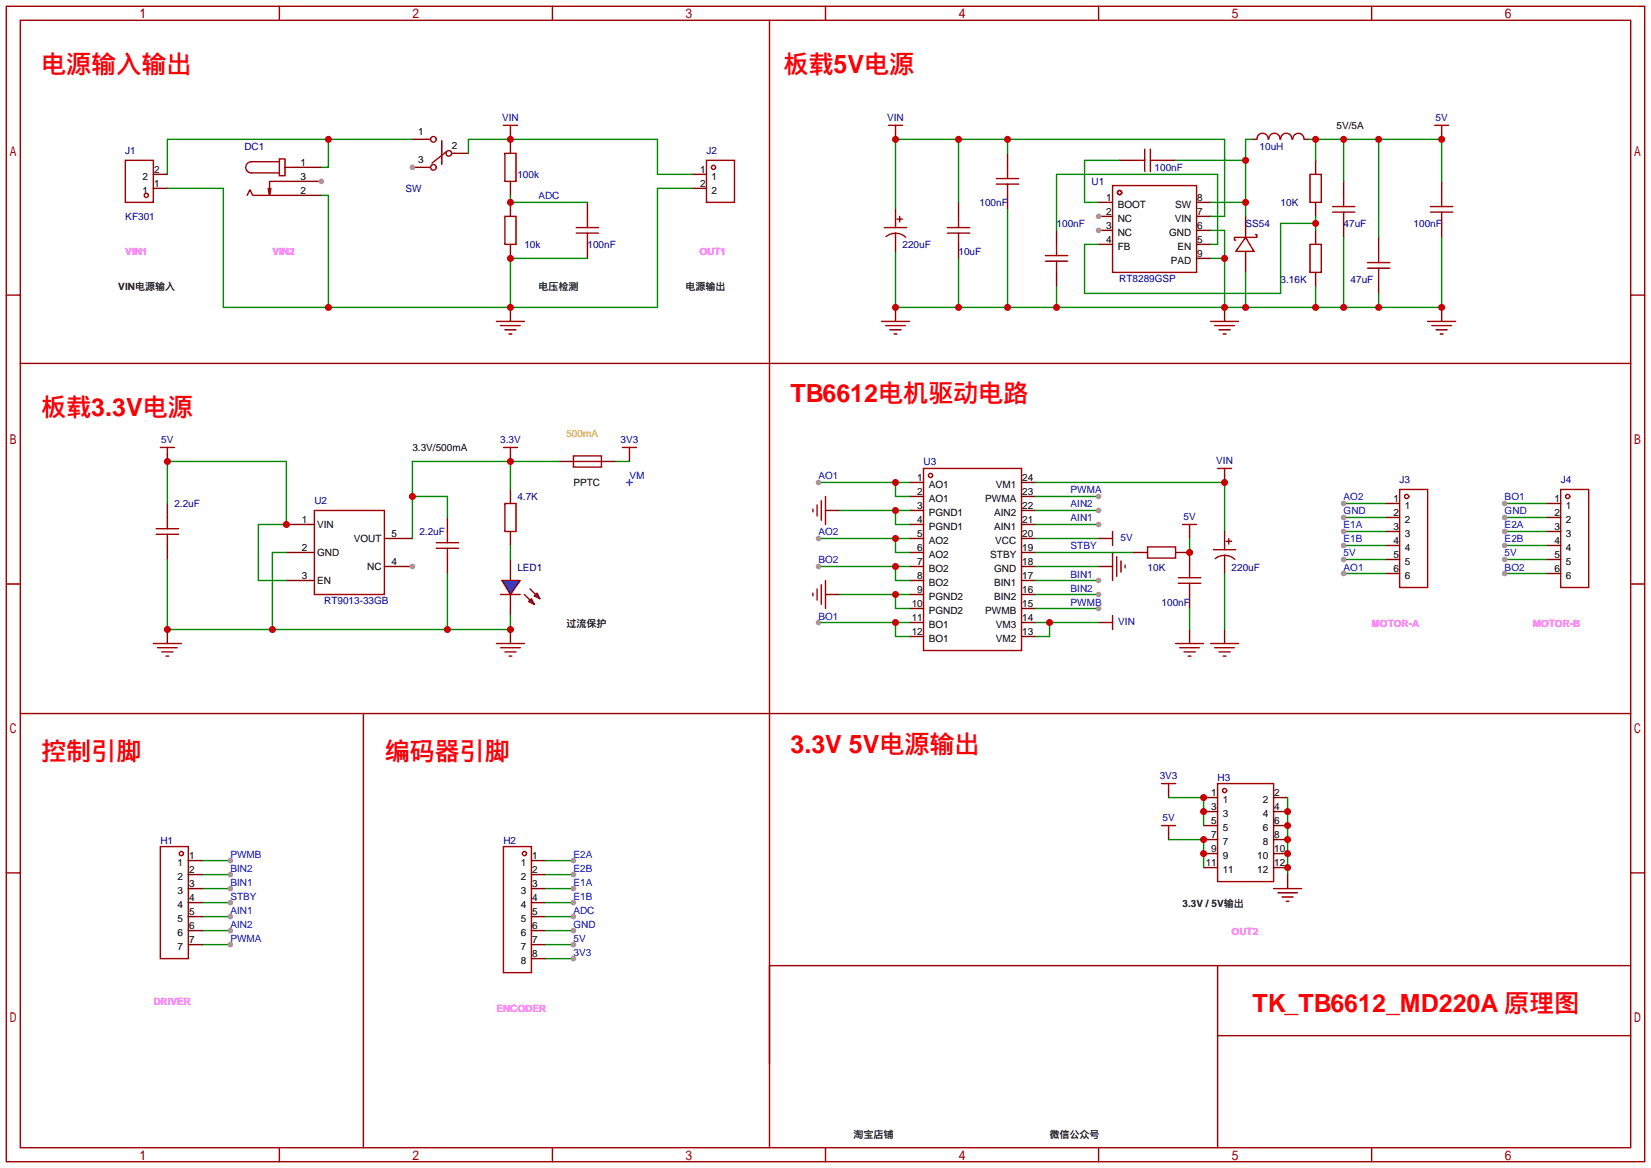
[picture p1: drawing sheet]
<svg xmlns="http://www.w3.org/2000/svg" width="299mm" height="212mm" viewBox="0 0 299 212" stroke-linecap="round" stroke-linejoin="round" font-family="sans-serif">
<g fill="none" stroke="#a10000" stroke-width=".25">
<path d="M1.1 1.1h297.2v209.6h-297.2zM3.7 3.7h292.1v204.5h-292.1zM50.7 1.1v2.6M100.2 1.1v2.6M149.7 1.1v2.6M199.3 1.1v2.6M248.8 1.1v2.6M1.1 53.5h2.6M295.8 53.5h2.5M167.5 85h17.8v33h-17.8zM1.1 105.9h2.6M295.8 105.9h2.5"/>
<path d="M1.1 158.3h2.6M295.8 158.3h2.5M50.7 208.2v2.5M100.2 208.2v2.5M149.7 208.2v2.5M199.3 208.2v2.5M248.8 208.2v2.5"/>
<circle cx="168.8" cy="86.2" r=".38"/>
</g>
<path d="M113.7 87.5h1M114.2 87v1" fill="none" stroke="#00f" stroke-width=".25"/>
<path d="M220.9 175.1v33.1M295.8 175.1h-156.2v33.1M220.9 187.8h74.9" fill="none" stroke="#900" stroke-width=".25"/>
<g fill="none" stroke="#870000" stroke-width=".25">
<path d="M165 87.5h2.5M165 90h2.5M165 92.6h2.5M165 95.1h2.5M165 97.7h2.5M185.3 87.5h2.5M185.3 90h2.5M185.3 92.6h2.5M185.3 95.1h2.5M185.3 97.7h2.5M165 100.2h2.5M165 102.7h2.5"/>
<path d="M165 105.3h2.5M165 107.8h2.5M165 110.4h2.5M165 112.9h2.5M165 115.4h2.5M185.3 100.2h2.5M185.3 102.7h2.5M185.3 105.3h2.5M185.3 107.8h2.5M185.3 110.4h2.5M185.3 112.9h2.5M185.3 115.4h2.5"/>
</g>
<path d="M36.7 156.1h5.1" fill="none" stroke="#008700" stroke-width=".25"/>
<circle cx="41.8" cy="156.1" r=".51" fill="#999"/>
<path d="M36.7 158.6h5.1" fill="none" stroke="#008700" stroke-width=".25"/>
<circle cx="41.8" cy="158.6" r=".51" fill="#999"/>
<path d="M36.7 161.2h5.1" fill="none" stroke="#008700" stroke-width=".25"/>
<circle cx="41.8" cy="161.2" r=".51" fill="#999"/>
<path d="M36.7 163.7h5.1" fill="none" stroke="#008700" stroke-width=".25"/>
<circle cx="41.8" cy="163.7" r=".51" fill="#999"/>
<path d="M36.7 166.2h5.1" fill="none" stroke="#008700" stroke-width=".25"/>
<circle cx="41.8" cy="166.2" r=".51" fill="#999"/>
<path d="M36.7 168.8h5.1" fill="none" stroke="#008700" stroke-width=".25"/>
<circle cx="41.8" cy="168.8" r=".51" fill="#999"/>
<path d="M36.7 171.3h5.1" fill="none" stroke="#008700" stroke-width=".25"/>
<circle cx="41.8" cy="171.3" r=".51" fill="#999"/>
<path d="M149.7 107.8h2.6M199.3 102.7h2.5" fill="none" stroke="#870000" stroke-width=".25"/>
<path d="M147.4 107.6v.5M148.2 106.8v2M149 106v3.6M149.7 105.3v5.1M201.8 100.2v5.1M202.6 101v3.5M203.3 101.7v2.1M204.1 102.5v.5" fill="none" stroke="#a10000" stroke-width=".25"/>
<path d="M148.5 87.5h16.5M162.4 87.5v2.5h2.6" fill="none" stroke="#008700" stroke-width=".25"/>
<circle cx="162.4" cy="87.5" r=".63" fill="#c00"/>
<circle cx="148.5" cy="87.5" r=".51" fill="#999"/>
<path d="M148.5 97.7h16.5M162.4 97.7v2.5h2.6" fill="none" stroke="#008700" stroke-width=".25"/>
<circle cx="162.4" cy="97.7" r=".63" fill="#c00"/>
<circle cx="148.5" cy="97.7" r=".51" fill="#999"/>
<path d="M148.5 102.7h16.5M162.4 102.7v2.6h2.6" fill="none" stroke="#008700" stroke-width=".25"/>
<circle cx="162.4" cy="102.7" r=".63" fill="#c00"/>
<circle cx="148.5" cy="102.7" r=".51" fill="#999"/>
<path d="M148.5 112.9h16.5M162.4 112.9v2.5h2.6" fill="none" stroke="#008700" stroke-width=".25"/>
<circle cx="162.4" cy="112.9" r=".63" fill="#c00"/>
<circle cx="148.5" cy="112.9" r=".51" fill="#999"/>
<path d="M149.7 92.6h2.6" fill="none" stroke="#870000" stroke-width=".25"/>
<path d="M147.4 92.3v.5M148.2 91.6v2M149 90.8v3.6M149.7 90v5.1" fill="none" stroke="#a10000" stroke-width=".25"/>
<path d="M152.3 92.6h12.7M162.4 92.6v2.5h2.6" fill="none" stroke="#008700" stroke-width=".25"/>
<circle cx="162.4" cy="92.6" r=".63" fill="#c00"/>
<path d="M152.3 107.8h12.7M162.4 107.8v2.6h2.6" fill="none" stroke="#008700" stroke-width=".25"/>
<circle cx="162.4" cy="107.8" r=".63" fill="#c00"/>
<path d="M222.1 86.2v1.3" fill="none" stroke="#870000" stroke-width=".25"/>
<path d="M220.9 85h2.5M222.1 85v1.2" fill="none" stroke="#a10000" stroke-width=".25"/>
<path d="M187.8 87.5h34.3v8.9" fill="none" stroke="#008700" stroke-width=".25"/>
<circle cx="222.1" cy="87.5" r=".63" fill="#c00"/>
<path d="M187.8 90h11.5" fill="none" stroke="#008700" stroke-width=".25"/>
<circle cx="199.3" cy="90" r=".51" fill="#999"/>
<path d="M187.8 92.6h11.5" fill="none" stroke="#008700" stroke-width=".25"/>
<circle cx="199.3" cy="92.6" r=".51" fill="#999"/>
<path d="M187.8 95.1h11.5" fill="none" stroke="#008700" stroke-width=".25"/>
<circle cx="199.3" cy="95.1" r=".51" fill="#999"/>
<path d="M199.3 97.7h1.2" fill="none" stroke="#870000" stroke-width=".25"/>
<path d="M200.5 97.7h1.3M201.8 96.4v2.5" fill="none" stroke="#a10000" stroke-width=".25"/>
<path d="M187.8 97.7h11.5M187.8 100.2h17.8M187.8 102.7h11.5M187.8 105.3h11.5" fill="none" stroke="#008700" stroke-width=".25"/>
<circle cx="199.3" cy="105.3" r=".51" fill="#999"/>
<path d="M187.8 107.8h11.5" fill="none" stroke="#008700" stroke-width=".25"/>
<circle cx="199.3" cy="107.8" r=".51" fill="#999"/>
<path d="M187.8 110.4h11.5" fill="none" stroke="#008700" stroke-width=".25"/>
<circle cx="199.3" cy="110.4" r=".51" fill="#999"/>
<path d="M199.3 112.9h1.2" fill="none" stroke="#870000" stroke-width=".25"/>
<path d="M200.5 112.9h1.3M201.8 111.6v2.6" fill="none" stroke="#a10000" stroke-width=".25"/>
<path d="M187.8 112.9h11.5M190.4 112.9v2.5h-2.6" fill="none" stroke="#008700" stroke-width=".25"/>
<circle cx="190.4" cy="112.9" r=".63" fill="#c00"/>
<g fill="none" stroke="#a10000" stroke-width=".25">
<path d="M22.7 29.1h5.1v7.6h-5.1zM253.9 88.8h5.1v17.8h-5.1z"/>
<circle cx="26.5" cy="35.4" r=".38"/>
<circle cx="255.1" cy="90" r=".38"/>
</g>
<path d="M27.8 34.2h2.6M27.8 31.6h2.6M251.3 91.3h2.6M251.3 93.9h2.6M251.3 96.4h2.6M251.3 98.9h2.6M251.3 101.5h2.6M251.3 104h2.6" fill="none" stroke="#870000" stroke-width=".25"/>
<path d="M243.7 93.9h7.6" fill="none" stroke="#008700" stroke-width=".25"/>
<circle cx="243.7" cy="93.9" r=".51" fill="#999"/>
<path d="M243.7 101.5h7.6" fill="none" stroke="#008700" stroke-width=".25"/>
<circle cx="243.7" cy="101.5" r=".51" fill="#999"/>
<path d="M243.7 98.9h7.6" fill="none" stroke="#008700" stroke-width=".25"/>
<circle cx="243.7" cy="98.9" r=".51" fill="#999"/>
<path d="M243.7 96.4h7.6" fill="none" stroke="#008700" stroke-width=".25"/>
<circle cx="243.7" cy="96.4" r=".51" fill="#999"/>
<path d="M74.8 25.3h2.5M74.8 30.4h2.5M82.4 27.8h2.6" fill="none" stroke="#870000" stroke-width=".25"/>
<circle cx="74.8" cy="30.4" r=".51" fill="#999"/>
<g fill="none" stroke="#a10000" stroke-width=".25">
<path d="M44.8 35.4l.5-1 .5 1h7.4M49.1 34.2l-.2 1.2M50.7 28.8h1v3.1h-1zM50.7 29.3h-5.1a1.02 1.02 0 0 0-1 1.1 1.02 1.02 0 0 0 1 1h5.1M51.7 30.4h1.5M53.2 32.9h-4.3v2.5l-.3-1.2M77.3 25.3h.8M77.3 30.4h.8M80.1 25.5v4.3M80.9 27.6l-2.5 2M81.9 27.8h.5"/>
<circle cx="78.6" cy="25.3" r=".51"/>
<circle cx="78.6" cy="30.4" r=".51"/>
<circle cx="81.4" cy="27.8" r=".51"/>
</g>
<path d="M53.2 30.4h5.1M53.2 35.4h5.1M53.2 32.9h5.1" fill="none" stroke="#870000" stroke-width=".25"/>
<circle cx="58.3" cy="32.9" r=".51" fill="#999"/>
<g fill="none" stroke="#a10000" stroke-width=".25">
<path d="M91.3 22.7h2.6M91.6 27.8h2v5.1h-2zM91.6 39.2h2v5.1h-2zM92.6 22.7v1.3M106.6 39.2v2.1M128.1 29.1h5.1v7.6h-5.1zM90 58.3h5.1M90.8 59.1h3.6M91.6 59.8h2M104.5 42.3h4.1M104.5 41.3h4.1M106.6 42.3v2"/>
<path d="M92.3 60.6h.5"/>
<circle cx="129.4" cy="30.4" r=".38"/>
</g>
<path d="M92.6 24v3.8M92.6 32.9v2.5M92.6 36.7v2.5M106.6 36.7v2.5M125.6 31.6h2.5M125.6 34.2h2.5M92.6 44.3v2.6M92.6 55.8v2.5M106.6 44.3v2.6" fill="none" stroke="#870000" stroke-width=".25"/>
<path d="M85 27.8v-2.5h34.3v6.3h6.3" fill="none" stroke="#008700" stroke-width=".25"/>
<circle cx="92.6" cy="25.3" r=".63" fill="#c00"/>
<path d="M92.6 35.4v1.3h14" fill="none" stroke="#008700" stroke-width=".25"/>
<circle cx="92.6" cy="36.7" r=".63" fill="#c00"/>
<path d="M59.6 25.3v5.1h-1.3M74.8 25.3h-44.4v6.3" fill="none" stroke="#008700" stroke-width=".25"/>
<circle cx="59.6" cy="25.3" r=".63" fill="#c00"/>
<path d="M30.4 34.2h10.1v21.6h78.8v-21.6h6.3M58.3 35.4h1.3v20.4M106.6 46.9h-14v8.9" fill="none" stroke="#008700" stroke-width=".25"/>
<g fill="#c00">
<circle cx="92.6" cy="55.8" r=".63"/>
<circle cx="92.6" cy="46.9" r=".63"/>
<circle cx="59.6" cy="55.8" r=".63"/>
</g>
<path d="M162.4 24v1.3M199.3 36.7h2.5M199.3 39.2h2.5M261.5 24v1.3M162.4 55.8v2.5M222.1 55.8v2.5" fill="none" stroke="#870000" stroke-width=".25"/>
<g fill="none" stroke="#a10000" stroke-width=".25">
<path d="M161.2 22.7h2.5M162.4 22.7v1.3M201.8 33.7h15.2v15.7h-15.2zM260.2 22.7h2.6M261.5 22.7v1.3M159.9 58.3h5.1M160.7 59.1h3.5M161.4 59.8h2M219.6 58.3h5.1M220.3 59.1h3.6M221.1 59.8h2M162.2 60.6h.5"/>
<path d="M221.9 60.6h.5"/>
</g>
<circle cx="199.3" cy="39.2" r=".51" fill="#999"/>
<path d="M199.3 41.8h2.5" fill="none" stroke="#870000" stroke-width=".25"/>
<circle cx="199.3" cy="41.8" r=".51" fill="#999"/>
<g fill="none" stroke="#870000" stroke-width=".25">
<path d="M173.9 36.7v2.5M182.8 27.8v2.6M182.8 35.4v2.6M203.1 29.1h2.5M210.7 29.1h2.5M217 39.2h2.6M217 36.7h2.6M225.9 39.2v3.9M227.2 25.3h.8M236.6 25.3h.8M173.9 44.3v2.6M199.3 44.3h2.5"/>
<path d="M217 44.3h2.6M217 41.8h2.6M217 46.9h2.6M225.9 45.6v3.8"/>
</g>
<g fill="none" stroke="#a10000" stroke-width=".25">
<path d="M173.9 39.2v2.1M180.7 33.4h4.1M180.7 32.4h4.1M182.8 30.4v2M182.8 33.4v2M205.6 29.1h2M207.6 27.1v4M208.7 27.1v4M208.7 29.1h2M228 25.3a1.01 1.01 0 0 1 1-1.1 1.01 1.01 0 0 1 1 1.1M230.1 25.3a1.01 1.01 0 0 1 1.1-1.1 1.01 1.01 0 0 1 1 1.1M232.3 25.3a1.01 1.01 0 0 1 1-1.1 1.01 1.01 0 0 1 1 1.1"/>
<path d="M234.5 25.3a1.01 1.01 0 0 1 1-1.1 1.01 1.01 0 0 1 1 1.1M171.8 42.3h4.1M171.8 41.3h4.1M173.9 42.3v2M225.9 43.1l1.6 2.5h-3.3zM227.7 42.5h.3v.6h-4.1v.5h.3"/>
<circle cx="203.1" cy="34.9" r=".38"/>
</g>
<path d="M203.1 29.1h-6.4v7.6h2.6M213.2 29.1h12.7M219.6 36.7h6.3M227.2 25.3h-1.3v13.9" fill="none" stroke="#008700" stroke-width=".25"/>
<g fill="#c00">
<circle cx="225.9" cy="29.1" r=".63"/>
<circle cx="225.9" cy="36.7" r=".63"/>
</g>
<path d="M237.6 31.6h2v5.1h-2zM237.6 44.3h2v5.1h-2z" fill="none" stroke="#a10000" stroke-width=".25"/>
<path d="M238.6 29.1v2.5M238.6 36.7v2.5M238.6 41.8v2.5M238.6 49.4v2.5" fill="none" stroke="#870000" stroke-width=".25"/>
<path d="M238.6 39.2v2.6M238.6 40.5h-6.3v12.7h-35.6v-8.9h2.6" fill="none" stroke="#008700" stroke-width=".25"/>
<circle cx="238.6" cy="40.5" r=".63" fill="#c00"/>
<path d="M243.7 32.9v2.5M261.5 32.9v2.5M191.6 41.8v2.5M191.6 49.4v2.5M243.7 40.5v2.6M250.1 43.1v2.5M250.1 50.7v2.5M261.5 40.5v2.6M261.5 55.8v2.5" fill="none" stroke="#870000" stroke-width=".25"/>
<g fill="none" stroke="#a10000" stroke-width=".25">
<path d="M241.7 38.5h4M241.7 37.5h4M243.7 35.4v2.1M243.7 38.5v2M259.5 38.5h4M259.5 37.5h4M261.5 35.4v2.1M261.5 38.5v2M189.6 47.4h4.1M189.6 46.4h4.1M191.6 44.3v2.1M191.6 47.4v2"/>
<path d="M248 48.6h4.1M248 47.6h4.1M250.1 45.6v2M250.1 48.6v2.1M259 58.3h5M259.7 59.1h3.6M260.5 59.8h2M261.2 60.6h.5"/>
</g>
<path d="M162.4 38v-12.7h59.7v13.9h-2.5M173.9 25.3v11.4M182.8 25.3v2.5M191.6 41.8v-10.2h29.3v12.7h-1.3" fill="none" stroke="#008700" stroke-width=".25"/>
<g fill="#c00">
<circle cx="182.8" cy="25.3" r=".63"/>
<circle cx="173.9" cy="25.3" r=".63"/>
<circle cx="162.4" cy="25.3" r=".63"/>
</g>
<path d="M237.4 25.3h24.1v7.6M238.6 25.3v3.8M243.7 25.3v7.6M250.1 25.3v17.8" fill="none" stroke="#008700" stroke-width=".25"/>
<g fill="#c00">
<circle cx="261.5" cy="25.3" r=".63"/>
<circle cx="250.1" cy="25.3" r=".63"/>
<circle cx="243.7" cy="25.3" r=".63"/>
<circle cx="238.6" cy="25.3" r=".63"/>
</g>
<path d="M182.8 38v17.8M173.9 46.9v8.9M191.6 51.9v3.9M219.6 41.8h2.5v14M219.6 46.9h2.5M225.9 49.4v6.4M238.6 51.9v3.9M243.7 43.1v12.7M250.1 53.2v2.6M261.5 43.1v12.7h-99.1v-10.2" fill="none" stroke="#008700" stroke-width=".25"/>
<g fill="#c00">
<circle cx="250.1" cy="55.8" r=".63"/>
<circle cx="261.5" cy="55.8" r=".63"/>
<circle cx="243.7" cy="55.8" r=".63"/>
<circle cx="238.6" cy="55.8" r=".63"/>
<circle cx="225.9" cy="55.8" r=".63"/>
<circle cx="222.1" cy="55.8" r=".63"/>
<circle cx="191.6" cy="55.8" r=".63"/>
<circle cx="222.1" cy="46.9" r=".63"/>
<circle cx="182.8" cy="55.8" r=".63"/>
<circle cx="173.9" cy="55.8" r=".63"/>
<circle cx="162.4" cy="55.8" r=".63"/>
</g>
<path d="M162.7 39.8h1M163.2 39.2v1.1M160.4 41.3h4.1M160.7 42.9a2.74 2.74 0 0 1 3.6 .1M162.4 40.5v.8M162.4 42.3v.8M104 82.7h5.1v2h-5.1zM104 83.7h5.1M90.8 107.8h3.6" fill="none" stroke="#a10000" stroke-width=".25"/>
<path d="M162.4 38v2.5M162.4 43.1v2.5M101.5 83.7h2.5M109.1 83.7h2.5M92.6 101.5v3.8M92.6 107.8v3.8" fill="none" stroke="#870000" stroke-width=".25"/>
<g fill="#00f" stroke="#a10000" stroke-width=".25">
<path d="M91.1 105.3h3.3l-1.8 2.5z"/>
<path d="M96.9 108.1l.5-.5 .5 1z"/>
<path d="M95.9 109.1l.5-.5 .5 1z"/>
</g>
<path d="M57 92.6h12.7v15.2h-12.7zM91.3 81.2h2.6M91.6 91.3h2v5.1h-2zM92.6 81.2v1.2M90 116.7h5.1M90.8 117.5h3.6M91.6 118.2h2M92.3 119h.5M95.1 107.8l1 1M96.1 106.8l1.1 1" fill="none" stroke="#a10000" stroke-width=".25"/>
<path d="M51.9 95.1h5.1M92.6 82.4v1.3M92.6 88.8v2.5M92.6 96.4v2.5M51.9 100.2h5.1M51.9 105.3h5.1M69.7 102.7h5.1M92.6 114.2v2.5" fill="none" stroke="#870000" stroke-width=".25"/>
<circle cx="74.8" cy="102.7" r=".51" fill="#999"/>
<path d="M30.4 82.4v1.3M30.4 91.3v2.6M30.4 98.9v2.6M69.7 97.7h5.1M81.2 93.9v2.5M30.4 114.2v2.5M81.2 101.5v2.5" fill="none" stroke="#870000" stroke-width=".25"/>
<g fill="none" stroke="#a10000" stroke-width=".25">
<path d="M28.3 96.9h4.1M28.3 95.9h4.1M29.1 81.2h2.5M30.4 81.2v1.2M30.4 93.9v2M30.4 96.9v2M79.1 99.4h4.1M79.1 98.4h4.1M81.2 96.4v2M81.2 99.4v2.1M27.8 116.7h5.1M28.6 117.5h3.5"/>
<path d="M29.3 118.2h2.1M30.1 119h.5"/>
</g>
<path d="M74.8 90h6.4v3.9M92.6 83.7v5.1M92.6 98.9v2.6M101.5 83.7h-26.7v14" fill="none" stroke="#008700" stroke-width=".25"/>
<g fill="#c00">
<circle cx="92.6" cy="83.7" r=".63"/>
<circle cx="74.8" cy="90" r=".63"/>
</g>
<path d="M114.2 82.4v1.3" fill="none" stroke="#870000" stroke-width=".25"/>
<path d="M112.9 81.2h2.5M114.2 81.2v1.2" fill="none" stroke="#a10000" stroke-width=".25"/>
<path d="M30.4 91.3v-7.6h21.5v11.4h-5v10.2h5" fill="none" stroke="#008700" stroke-width=".25"/>
<g fill="#c00">
<circle cx="30.4" cy="83.7" r=".63"/>
<circle cx="51.9" cy="95.1" r=".63"/>
</g>
<path d="M30.4 101.5v12.7h62.2v-2.6M51.9 100.2h-2.5v14M81.2 104v10.2" fill="none" stroke="#008700" stroke-width=".25"/>
<g fill="#c00">
<circle cx="49.4" cy="114.2" r=".63"/>
<circle cx="30.4" cy="114.2" r=".63"/>
<circle cx="81.2" cy="114.2" r=".63"/>
<circle cx="92.6" cy="114.2" r=".63"/>
</g>
<path d="M111.6 83.7h2.6M233.6 144.7v13.9" fill="none" stroke="#008700" stroke-width=".25"/>
<path d="M139.6 3.7v62.2" fill="none" stroke="#900" stroke-width=".25"/>
<g fill="none" stroke="#a10000" stroke-width=".25">
<path d="M220.9 142.1h10.1v17.8h-10.1z"/>
<circle cx="222.1" cy="143.4" r=".38"/>
</g>
<path d="M218.3 144.7h2.6M218.3 157.4h2.6M218.3 147.2h2.6M218.3 154.8h2.6M218.3 149.7h2.6M218.3 152.3h2.6M231 144.7h2.6M231 157.4h2.6M231 147.2h2.6M231 154.8h2.6M231 149.7h2.6M231 152.3h2.6" fill="none" stroke="#870000" stroke-width=".25"/>
<g fill="#c00">
<circle cx="233.6" cy="147.2" r=".63"/>
<circle cx="233.6" cy="149.7" r=".63"/>
<circle cx="233.6" cy="152.3" r=".63"/>
<circle cx="233.6" cy="154.8" r=".63"/>
<circle cx="233.6" cy="157.4" r=".63"/>
</g>
<path d="M212 151v1.3M233.6 158.6v2.6" fill="none" stroke="#870000" stroke-width=".25"/>
<path d="M210.7 149.7h2.5M212 149.7v1.3M231 161.2h5.1M231.8 161.9h3.5M232.5 162.7h2.1M233.3 163.4h.5" fill="none" stroke="#a10000" stroke-width=".25"/>
<path d="M212 152.3h6.3v5.1" fill="none" stroke="#008700" stroke-width=".25"/>
<g fill="#c00">
<circle cx="218.3" cy="152.3" r=".63"/>
<circle cx="218.3" cy="154.8" r=".63"/>
</g>
<path d="M212 143.4v1.3" fill="none" stroke="#870000" stroke-width=".25"/>
<path d="M210.7 142.1h2.5M212 142.1v1.3" fill="none" stroke="#a10000" stroke-width=".25"/>
<path d="M212 144.7h6.3v5" fill="none" stroke="#008700" stroke-width=".25"/>
<g fill="#c00">
<circle cx="218.3" cy="144.7" r=".63"/>
<circle cx="218.3" cy="147.2" r=".63"/>
</g>
<g fill="none" stroke="#a10000" stroke-width=".25">
<path d="M283.1 88.8h5.1v17.8h-5.1z"/>
<circle cx="284.4" cy="90" r=".38"/>
</g>
<path d="M280.5 91.3h2.6M280.5 93.9h2.6M280.5 96.4h2.6M280.5 98.9h2.6M280.5 101.5h2.6M280.5 104h2.6" fill="none" stroke="#870000" stroke-width=".25"/>
<path d="M272.9 93.9h7.6" fill="none" stroke="#008700" stroke-width=".25"/>
<circle cx="272.9" cy="93.9" r=".51" fill="#999"/>
<path d="M272.9 101.5h7.6" fill="none" stroke="#008700" stroke-width=".25"/>
<circle cx="272.9" cy="101.5" r=".51" fill="#999"/>
<path d="M272.9 98.9h7.6" fill="none" stroke="#008700" stroke-width=".25"/>
<circle cx="272.9" cy="98.9" r=".51" fill="#999"/>
<path d="M272.9 96.4h7.6" fill="none" stroke="#008700" stroke-width=".25"/>
<circle cx="272.9" cy="96.4" r=".51" fill="#999"/>
<path d="M243.7 104h7.6" fill="none" stroke="#008700" stroke-width=".25"/>
<circle cx="243.7" cy="104" r=".51" fill="#999"/>
<path d="M243.7 91.3h7.6" fill="none" stroke="#008700" stroke-width=".25"/>
<circle cx="243.7" cy="91.3" r=".51" fill="#999"/>
<path d="M272.9 104h7.6" fill="none" stroke="#008700" stroke-width=".25"/>
<circle cx="272.9" cy="104" r=".51" fill="#999"/>
<path d="M272.9 91.3h7.6" fill="none" stroke="#008700" stroke-width=".25"/>
<circle cx="272.9" cy="91.3" r=".51" fill="#999"/>
<path d="M208.2 99.2h5v2h-5zM214.5 95.1h2.5M215.8 95.1v1.3M220.1 99.7h4.1M222.1 98.9v.8M222.4 98.2h1M222.9 97.7v1M220.4 101.3a2.74 2.74 0 0 1 3.6 .1M222.1 100.7v.8" fill="none" stroke="#a10000" stroke-width=".25"/>
<path d="M215.8 96.4v1.3M222.1 96.4v2.5M205.6 100.2h2.6M213.2 100.2h2.6v2.5M215.8 107.8v2.6M222.1 101.5v2.5" fill="none" stroke="#870000" stroke-width=".25"/>
<path d="M215.8 97.7v2.5" fill="none" stroke="#008700" stroke-width=".25"/>
<circle cx="215.8" cy="100.2" r=".63" fill="#c00"/>
<g fill="none" stroke="#a10000" stroke-width=".25">
<path d="M213.2 116.7h5.1M213.7 105.8h4.1M213.7 104.8h4.1M214 117.5h3.6M214.8 118.2h2M215.5 119h.5M215.8 102.7v2.1M215.8 105.8v2M219.6 116.7h5.1M220.3 117.5h3.6M221.1 118.2h2M221.9 119h.5"/>
<path d="M29.1 153.5h5.1v20.4h-5.1zM91.3 153.5h5.1v22.9h-5.1z"/>
<circle cx="32.9" cy="154.8" r=".38"/>
<circle cx="95.1" cy="154.8" r=".38"/>
</g>
<g fill="none" stroke="#870000" stroke-width=".25">
<path d="M215.8 114.2v2.5M222.1 114.2v2.5M34.2 156.1h2.5M34.2 158.6h2.5M96.4 156.1h2.5M96.4 158.6h2.5M34.2 161.2h2.5M34.2 163.7h2.5M34.2 166.2h2.5M34.2 168.8h2.5M34.2 171.3h2.5M96.4 161.2h2.5"/>
<path d="M96.4 163.7h2.5M96.4 166.2h2.5M96.4 168.8h2.5M96.4 171.3h2.5M96.4 173.9h2.5"/>
</g>
<path d="M215.8 110.4v3.8M222.1 104v10.2M98.9 156.1h5.1" fill="none" stroke="#008700" stroke-width=".25"/>
<path d="M3.7 65.9h292.1M139.6 65.9v63.5M3.7 129.4h292.1" fill="none" stroke="#900" stroke-width=".25"/>
<circle cx="104" cy="156.1" r=".51" fill="#999"/>
<path d="M98.9 158.6h5.1" fill="none" stroke="#008700" stroke-width=".25"/>
<circle cx="104" cy="158.6" r=".51" fill="#999"/>
<path d="M98.9 161.2h5.1" fill="none" stroke="#008700" stroke-width=".25"/>
<circle cx="104" cy="161.2" r=".51" fill="#999"/>
<path d="M98.9 163.7h5.1" fill="none" stroke="#008700" stroke-width=".25"/>
<circle cx="104" cy="163.7" r=".51" fill="#999"/>
<path d="M98.9 166.2h5.1" fill="none" stroke="#008700" stroke-width=".25"/>
<circle cx="104" cy="166.2" r=".51" fill="#999"/>
<path d="M98.9 168.8h5.1" fill="none" stroke="#008700" stroke-width=".25"/>
<circle cx="104" cy="168.8" r=".51" fill="#999"/>
<path d="M98.9 171.3h5.1" fill="none" stroke="#008700" stroke-width=".25"/>
<circle cx="104" cy="171.3" r=".51" fill="#999"/>
<path d="M98.9 173.9h5.1" fill="none" stroke="#008700" stroke-width=".25"/>
<circle cx="104" cy="173.9" r=".51" fill="#999"/>
<path d="M65.9 129.4v78.8M139.6 129.4v63.5" fill="none" stroke="#900" stroke-width=".25"/>
<g font-size="4.5" fill="#f00">
<text x="7.5" y="13.3">电源输入输出</text>
<text x="142.1" y="13.3">板载5V电源</text>
<text x="7.5" y="75.5">板载3.3V电源</text>
<text x="143.4" y="73">TB6612电机驱动电路</text>
<text x="7.5" y="137.8">控制引脚</text>
<text x="69.7" y="137.8">编码器引脚</text>
<text x="143.4" y="136.5">3.3V 5V电源输出</text>
<text x="227.2" y="183.5">TK_TB6612_MD220A 原理图</text>
</g>
<g font-size="1.8" fill="#000080">
<text x="91.1" y="21.9">VIN</text>
<text x="160.9" y="21.9">VIN</text>
<text x="260.4" y="21.9">5V</text>
<text x="22.7" y="28">J1</text>
<text x="44.3" y="27.3">DC1</text>
<text x="128.1" y="28">J2</text>
<text x="228.5" y="27.3">10uH</text>
<text x="73.5" y="34.9">SW</text>
<text x="93.9" y="32.3">100k</text>
<text x="198" y="33.6">U1</text>
<text x="209.4" y="31.1">100nF</text>
<text x="22.7" y="40">KF301</text>
<text x="177.7" y="37.4">100nF</text>
<text x="191.6" y="41.2">100nF</text>
<text x="225.9" y="41.2">SS54</text>
<text x="232.3" y="37.4">10K</text>
<text x="243.7" y="41.2">47uF</text>
<text x="256.4" y="41.2">100nF</text>
<text x="95.1" y="45">10k</text>
<text x="106.6" y="45">100nF</text>
<text x="163.7" y="45">220uF</text>
<text x="173.9" y="46.3">10uF</text>
<text x="203" y="51.1">RT8289GSP</text>
<text x="232.3" y="51.4">3.16K</text>
<text x="245" y="51.4">47uF</text>
<text x="29.2" y="80.4">5V</text>
<text x="90.7" y="80.4">3.3V</text>
<text x="112.6" y="80.4">3V3</text>
<text x="167.5" y="84.4">U3</text>
<text x="220.6" y="84.2">VIN</text>
<text x="253.9" y="87.7">J3</text>
<text x="283.1" y="87.7">J4</text>
<text x="31.6" y="92">2.2uF</text>
<text x="57" y="91.5">U2</text>
<text x="93.9" y="90.8">4.7K</text>
<text x="214.7" y="94.3">5V</text>
<text x="76.1" y="97.1">2.2uF</text>
<text x="203.2" y="98.1">5V</text>
<text x="93.9" y="103.5">LED1</text>
<text x="208.2" y="103.5">10K</text>
<text x="223.4" y="103.5">220uF</text>
<text x="58.8" y="109.6">RT9013-33GB</text>
<text x="202.8" y="113.4">VIN</text>
<text x="210.7" y="109.8">100nF</text>
<text x="210.4" y="141.3">3V3</text>
<text x="220.9" y="141.6">H3</text>
<text x="210.9" y="148.9">5V</text>
<text x="29.1" y="153">H1</text>
<text x="91.3" y="153">H2</text>
</g>
<g font-size="1.8">
<text x="242.4" y="23.5">5V/5A</text>
<text x="75.8" y="24.5">1</text>
<text x="75.8" y="29.6">3</text>
<text x="81.9" y="27">2</text>
<text x="25.9" y="35.1">1</text>
<text x="25.9" y="32.6">2</text>
<text x="27.9" y="33.9">1</text>
<text x="27.9" y="31.3">2</text>
<text x="54.5" y="30">1</text>
<text x="54.5" y="35.1">2</text>
<text x="54.5" y="32.6">3</text>
<text x="127" y="31.3">1</text>
<text x="127" y="33.9">2</text>
<text x="129.1" y="32.6">1</text>
<text x="129.1" y="35.1">2</text>
<text x="200.7" y="36.4">1</text>
<text x="200.7" y="38.9">2</text>
<text x="200.7" y="41.5">3</text>
<text x="202.7" y="37.7">BOOT</text>
<text x="202.7" y="40.2">NC</text>
<text x="213.1" y="40.2">VIN</text>
<text x="213.2" y="37.7">SW</text>
<text x="217.2" y="41.5">6</text>
<text x="217.2" y="38.9">7</text>
<text x="217.2" y="36.4">8</text>
<text x="200.7" y="44">4</text>
<text x="202.7" y="42.7">NC</text>
<text x="202.7" y="45.3">FB</text>
<text x="212.1" y="42.7">GND</text>
<text x="212.4" y="47.8">PAD</text>
<text x="213.6" y="45.3">EN</text>
<text x="217.2" y="44">5</text>
<text x="217.2" y="46.6">9</text>
<text x="21.5" y="52.7">VIN电源输入</text>
<text x="97.7" y="52.7">电压检测</text>
<text x="124.3" y="52.7">电源输出</text>
<text x="74.8" y="81.9">3.3V/500mA</text>
<text x="104" y="88.2">PPTC</text>
<text x="166.4" y="87.2">1</text>
<text x="166.4" y="89.7">2</text>
<text x="168.5" y="88.5">AO1</text>
<text x="180.6" y="88.5">VM1</text>
<text x="185.4" y="89.7">23</text>
<text x="185.4" y="87.2">24</text>
<text x="54.7" y="94.8">1</text>
<text x="57.5" y="95.8">VIN</text>
<text x="166.4" y="92.3">3</text>
<text x="166.4" y="94.8">4</text>
<text x="168.5" y="91">AO1</text>
<text x="168.5" y="93.5">PGND1</text>
<text x="178.7" y="91">PWMA</text>
<text x="180.3" y="93.5">AIN2</text>
<text x="185.4" y="94.8">21</text>
<text x="185.4" y="92.3">22</text>
<text x="252.7" y="91">1</text>
<text x="252.7" y="93.5">2</text>
<text x="254.8" y="92.3">1</text>
<text x="254.8" y="94.8">2</text>
<text x="281.9" y="91">1</text>
<text x="281.9" y="93.5">2</text>
<text x="284" y="92.3">1</text>
<text x="284" y="94.8">2</text>
<text x="54.7" y="99.9">2</text>
<text x="57.5" y="100.9">GND</text>
<text x="64.2" y="98.4">VOUT</text>
<text x="71" y="97.4">5</text>
<text x="166.4" y="97.4">5</text>
<text x="166.4" y="99.9">6</text>
<text x="168.5" y="96.1">PGND1</text>
<text x="168.5" y="98.6">AO2</text>
<text x="168.5" y="101.2">AO2</text>
<text x="179.6" y="101.2">STBY</text>
<text x="180.3" y="96.1">AIN1</text>
<text x="180.5" y="98.6">VCC</text>
<text x="185.4" y="99.9">19</text>
<text x="185.4" y="97.4">20</text>
<text x="252.7" y="96.1">3</text>
<text x="252.7" y="98.6">4</text>
<text x="252.7" y="101.2">5</text>
<text x="254.8" y="97.4">3</text>
<text x="254.8" y="99.9">4</text>
<text x="281.9" y="96.1">3</text>
<text x="281.9" y="98.6">4</text>
<text x="281.9" y="101.2">5</text>
<text x="284" y="97.4">3</text>
<text x="284" y="99.9">4</text>
<text x="54.7" y="105">3</text>
<text x="57.5" y="106">EN</text>
<text x="66.6" y="103.4">NC</text>
<text x="71" y="102.4">4</text>
<text x="166.4" y="102.4">7</text>
<text x="166.4" y="105">8</text>
<text x="166.4" y="107.5">9</text>
<text x="168.5" y="103.7">BO2</text>
<text x="168.5" y="106.2">BO2</text>
<text x="180.3" y="106.2">BIN1</text>
<text x="180.3" y="103.7">GND</text>
<text x="185.4" y="107.5">16</text>
<text x="185.4" y="105">17</text>
<text x="185.4" y="102.4">18</text>
<text x="252.7" y="103.7">6</text>
<text x="254.8" y="102.4">5</text>
<text x="254.8" y="105">6</text>
<text x="281.9" y="103.7">6</text>
<text x="284" y="102.4">5</text>
<text x="284" y="105">6</text>
<text x="102.7" y="113.6">过流保护</text>
<text x="165.4" y="110.1">10</text>
<text x="165.4" y="112.6">11</text>
<text x="168.5" y="108.8">PGND2</text>
<text x="168.5" y="111.3">PGND2</text>
<text x="168.5" y="113.9">BO1</text>
<text x="178.7" y="111.3">PWMB</text>
<text x="180.3" y="108.8">BIN2</text>
<text x="180.6" y="113.9">VM3</text>
<text x="185.4" y="112.6">14</text>
<text x="185.4" y="110.1">15</text>
<text x="165.4" y="115.1">12</text>
<text x="168.5" y="116.4">BO1</text>
<text x="180.6" y="116.4">VM2</text>
<text x="185.4" y="115.1">13</text>
<text x="219.7" y="144.3">1</text>
<text x="219.7" y="146.9">3</text>
<text x="219.7" y="149.4">5</text>
<text x="221.8" y="145.6">1</text>
<text x="221.8" y="148.2">3</text>
<text x="229.1" y="148.2">4</text>
<text x="229.1" y="145.6">2</text>
<text x="231.1" y="149.4">6</text>
<text x="231.1" y="146.9">4</text>
<text x="231.1" y="144.3">2</text>
<text x="34.3" y="155.8">1</text>
<text x="96.5" y="155.8">1</text>
<text x="219.7" y="152">7</text>
<text x="219.7" y="154.5">9</text>
<text x="221.8" y="150.7">5</text>
<text x="221.8" y="153.2">7</text>
<text x="221.8" y="155.8">9</text>
<text x="228.1" y="155.8">10</text>
<text x="229.1" y="153.2">8</text>
<text x="229.1" y="150.7">6</text>
<text x="231.1" y="154.5">10</text>
<text x="231.1" y="152">8</text>
<text x="32.2" y="157">1</text>
<text x="32.2" y="159.6">2</text>
<text x="34.3" y="158.3">2</text>
<text x="34.3" y="160.9">3</text>
<text x="94.4" y="157">1</text>
<text x="94.4" y="159.6">2</text>
<text x="96.5" y="158.3">2</text>
<text x="96.5" y="160.9">3</text>
<text x="218.7" y="157">11</text>
<text x="221.8" y="158.3">11</text>
<text x="228.1" y="158.3">12</text>
<text x="231.1" y="157">12</text>
<text x="32.2" y="162.1">3</text>
<text x="32.2" y="164.7">4</text>
<text x="32.2" y="167.2">5</text>
<text x="34.3" y="163.4">4</text>
<text x="34.3" y="165.9">5</text>
<text x="94.4" y="162.1">3</text>
<text x="94.4" y="164.7">4</text>
<text x="94.4" y="167.2">5</text>
<text x="96.5" y="163.4">4</text>
<text x="96.5" y="165.9">5</text>
<text x="214.5" y="164.4">3.3V / 5V输出</text>
<text x="32.2" y="169.7">6</text>
<text x="32.2" y="172.3">7</text>
<text x="34.3" y="168.5">6</text>
<text x="34.3" y="171">7</text>
<text x="94.4" y="169.7">6</text>
<text x="94.4" y="172.3">7</text>
<text x="96.5" y="168.5">6</text>
<text x="96.5" y="171">7</text>
<text x="96.5" y="173.6">8</text>
<text x="94.4" y="174.8">8</text>
<text x="154.8" y="206.3">淘宝店铺</text>
<text x="190.4" y="206.3">微信公众号</text>
</g>
<g font-size="1.8" fill="#00f">
<text x="97.7" y="36.2">ADC</text>
<text x="114.2" y="87">VM</text>
<text x="148.5" y="87">AO1</text>
<text x="194.2" y="89.5">PWMA</text>
<text x="194.2" y="92">AIN2</text>
<text x="194.2" y="94.6">AIN1</text>
<text x="243.7" y="93.3">GND</text>
<text x="243.7" y="95.8">E1A</text>
<text x="243.7" y="90.8">AO2</text>
<text x="272.9" y="93.3">GND</text>
<text x="272.9" y="95.8">E2A</text>
<text x="272.9" y="90.8">BO1</text>
<text x="148.5" y="97.1">AO2</text>
<text x="194.2" y="99.7">STBY</text>
<text x="243.7" y="100.9">5V</text>
<text x="243.7" y="98.4">E1B</text>
<text x="272.9" y="100.9">5V</text>
<text x="272.9" y="98.4">E2B</text>
<text x="148.5" y="102.2">BO2</text>
<text x="194.2" y="104.7">BIN1</text>
<text x="194.2" y="107.3">BIN2</text>
<text x="243.7" y="103.5">AO1</text>
<text x="272.9" y="103.5">BO2</text>
<text x="148.5" y="112.4">BO1</text>
<text x="194.2" y="109.8">PWMB</text>
<text x="41.8" y="155.5">PWMB</text>
<text x="104" y="155.5">E2A</text>
<text x="41.8" y="158.1">BIN2</text>
<text x="41.8" y="160.6">BIN1</text>
<text x="104" y="158.1">E2B</text>
<text x="104" y="160.6">E1A</text>
<text x="41.8" y="163.2">STBY</text>
<text x="41.8" y="165.7">AIN1</text>
<text x="104" y="163.2">E1B</text>
<text x="104" y="165.7">ADC</text>
<text x="41.8" y="168.2">AIN2</text>
<text x="41.8" y="170.8">PWMA</text>
<text x="104" y="168.2">GND</text>
<text x="104" y="170.8">5V</text>
<text x="104" y="173.3">3V3</text>
</g>
<g font-size="1.8" fill="#f0f">
<text x="22.7" y="46.3">VIN1</text>
<text x="49.4" y="46.3">VIN2</text>
<text x="126.9" y="46.3">OUT1</text>
<text x="248.8" y="113.6">MOTOR-A</text>
<text x="278" y="113.6">MOTOR-B</text>
<text x="223.4" y="169.5">OUT2</text>
<text x="27.8" y="182.2">DRIVER</text>
<text x="90" y="183.5">ENCODER</text>
</g>
<text font-size="1.8" fill="#c90" x="102.7" y="79.3">500mA</text>
</svg>
